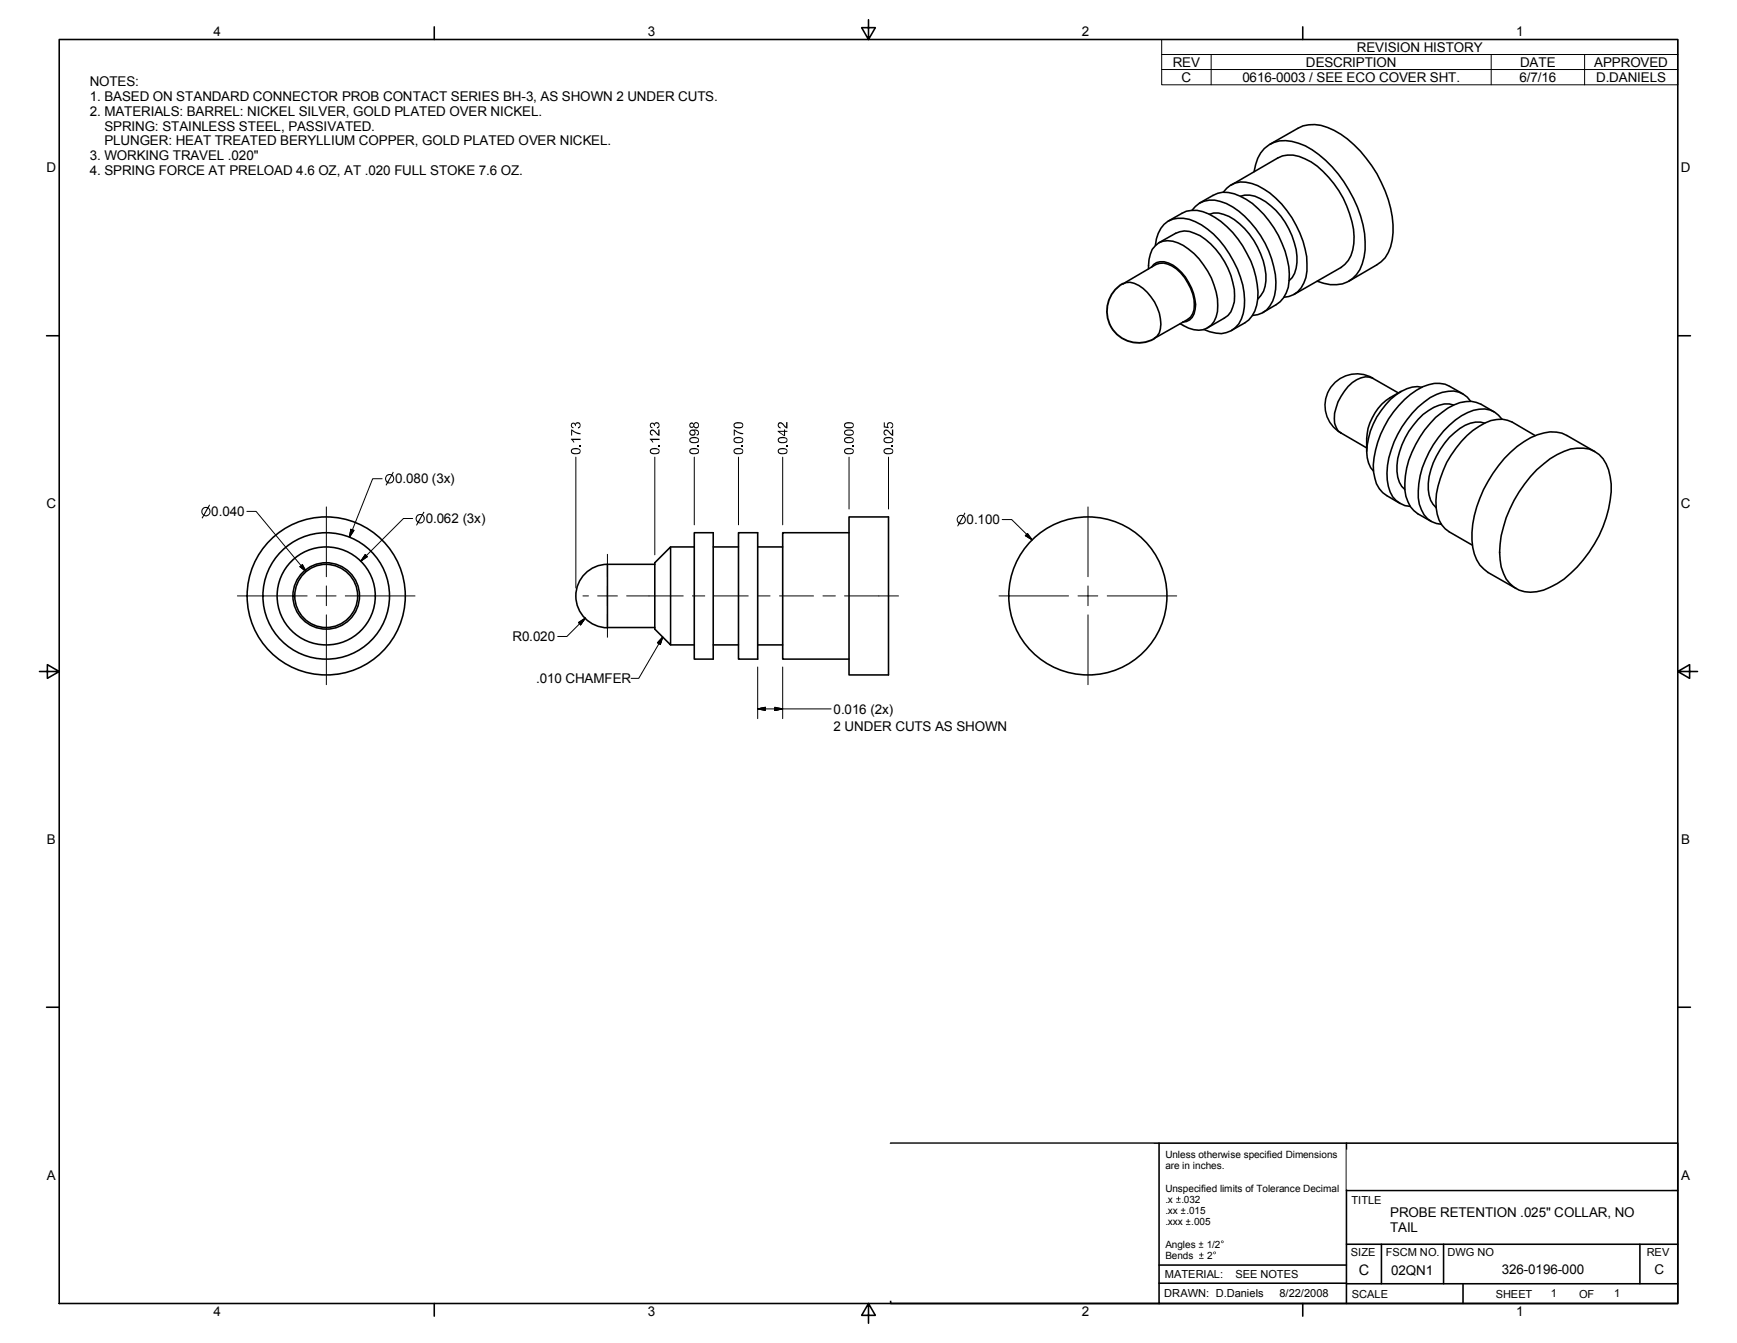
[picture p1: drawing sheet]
<svg xmlns="http://www.w3.org/2000/svg" width="279mm" height="216mm" viewBox="0 0 279 216" stroke-linecap="round" stroke-linejoin="round" font-family="sans-serif">
<g fill="none" stroke="#000" stroke-width=".25">
<path d="M9.5 6.3h260.4v203.2h-260.4zM69.8 4.3v2M139.7 3.2v3.1l-1.1-1.9h2.2l-1.1 1.9M209.5 4.3v2M185.8 39.5a4.5 4.5 0 0 1 2.9-4.3 6.3 6.3 0 0 1 5.5 1.6 16.4 16.4 0 0 1 6 11.5 5.2 5.2 0 0 1-2.2 4.9 4 4 0 0 1-3.4 .1l-1-.3M186.4 39l2.7-1.5a3.2 3.2 0 0 1 3.1 0 10.7 10.7 0 0 1 5.3 5.6 11.2 11.2 0 0 1 1 5.4 3.4 3.4 0 0 1-1.6 2.6l-2.7 1.6M188 35.5l2.1-1.2a5 5 0 0 1 5.4 .7 15.7 15.7 0 0 1 6.8 13 4.9 4.9 0 0 1-2.1 3.9l-2.1 1.2M191.7 33.8a3.9 3.9 0 0 1 4.6-1.4 11.6 11.6 0 0 1 5.7 4.3 14.8 14.8 0 0 1 3.2 9.8 4.3 4.3 0 0 1-2.9 4.1l-.8 .1M193 32.6l2.1-1.2a4.3 4.3 0 0 1 4.4 .1 15 15 0 0 1 7.2 8.9 9.9 9.9 0 0 1 .2 6.7l-.4 .8-.6 .6-2.8 1.7M194.5 34.5a3.6 3.6 0 0 1 3.2 .3 12.2 12.2 0 0 1 5.9 10.3 4 4 0 0 1-1.2 2.9M196.8 30.9a3.8 3.8 0 0 1 4.6-1.4 13.7 13.7 0 0 1 7.7 8 11.5 11.5 0 0 1 1 7.1 3.8 3.8 0 0 1-3.6 3.2M198 29.8l7.5-4.4a4.6 4.6 0 0 1 4.4 .1 14.2 14.2 0 0 1 6.2 6.4 13.1 13.1 0 0 1 1.5 8.3 4.4 4.4 0 0 1-1.9 2.8l-7.5 4.3"/>
<path d="M199.6 31.5a3.8 3.8 0 0 1 3.1 .4 11.8 11.8 0 0 1 5.9 10.3 3.8 3.8 0 0 1-1.3 2.9M201.7 27.6a5.9 5.9 0 0 1 2.4-4.3 5 5 0 0 1 4.8-.3 15.3 15.3 0 0 1 7.3 6.2 18.1 18.1 0 0 1 3.4 11 6.8 6.8 0 0 1-2 4.6 5.5 5.5 0 0 1-5.7 .4M204.3 23.2l4.5-2.6a6 6 0 0 1 5.8 .4 18.8 18.8 0 0 1 8.2 9.7 14.3 14.3 0 0 1 .9 9 4.7 4.7 0 0 1-2.3 2.9l-4.4 2.6M7.5 54h2M180.6 45.6l5.4-3.1a3.6 3.6 0 0 1 3.9 1.4 7.9 7.9 0 0 1 2.2 5.9l-.6 1.2-.4 .4-5.4 3a2.39 2.39 0 0 0 1-2.3 7.5 7.5 0 0 0-4.2-6.5l-.7-.2h-.7zM184.7 43.2a6.4 6.4 0 0 1 .6-3.1 3.1 3.1 0 0 1 4.1-1.1 11.6 11.6 0 0 1 6.2 7.9 7.1 7.1 0 0 1-.3 4.8 3.1 3.1 0 0 1-4.1 1l-1.4-.7M185.2 43a2.02 2.02 0 0 1 2.8-.7 8 8 0 0 1 4.3 6.6 2.69 2.69 0 0 1-1.5 2.8l-.6 .1M269.9 54h2M224.9 63.2l-4.1-2.4a3.6 3.6 0 0 0-4 1.3 7.7 7.7 0 0 0-2.1 5.9l.5 1.3 4.6 2.7M225.4 62.9a9 9 0 0 0-5.6 9.7M228.7 62.3a4.8 4.8 0 0 0-4.1 1.2 11.9 11.9 0 0 0-4.7 10.1l.6 1.6 .4 .5M233.8 65.1a4.2 4.2 0 0 0-4 .9 12.2 12.2 0 0 0-5.1 9.8 3.8 3.8 0 0 0 1.3 2.9"/>
<path d="M235.3 63.3l-2.1-1.2a5.1 5.1 0 0 0-5.4 .6 15.8 15.8 0 0 0-6.9 13.2 4.8 4.8 0 0 0 2.2 3.8l2.1 1.2M236.6 64.5a3.8 3.8 0 0 0-4.6-1.4 12.5 12.5 0 0 0-6.5 5.5 13.1 13.1 0 0 0-2.2 9.5 3.8 3.8 0 0 0 3.5 3.3M238.8 68a5 5 0 0 0-4.8 1.6 12.4 12.4 0 0 0-4.3 9.1 3.8 3.8 0 0 0 1.3 2.9M240.3 66.2l-2.1-1.2a5.4 5.4 0 0 0-5.3 .6 15.8 15.8 0 0 0-6.9 13.2 5.2 5.2 0 0 0 2 3.8l2.2 1.2M241.6 67.4a3.8 3.8 0 0 0-4.6-1.4 13.6 13.6 0 0 0-7.1 6.7 13 13 0 0 0-1.6 8.4 3.8 3.8 0 0 0 3.6 3.2M246.9 70l-3.7-2.1a5.3 5.3 0 0 0-5.3 .6 15.9 15.9 0 0 0-6.9 12.1 5.2 5.2 0 0 0 2.1 4.9l3.7 2.1M247.2 75.5a13.1 13.1 0 0 1 5.4-3.3 5.4 5.4 0 0 1 4.6 .9 7.5 7.5 0 0 1 2 6 20 20 0 0 1-8.7 14.7 7.6 7.6 0 0 1-5.3 1.3 5 5 0 0 1-3.7-4 15.9 15.9 0 0 1 2-10.7 23.1 23.1 0 0 1 3.7-4.9zM256.5 72.6l-4.4-2.6a6.1 6.1 0 0 0-5.9 .4 19.6 19.6 0 0 0-8.7 11.1 13.1 13.1 0 0 0-.3 7.6 5.1 5.1 0 0 0 2.2 2.9l4.5 2.6M97.7 90.7a5.1 5.1 0 0 0-5.1 5.1 5.1 5.1 0 0 0 5.1 5.1M97.7 90.7v10.2h7.6M97.7 90.7h7.6M105.3 90.5l2.6-2.6v15.8l-2.6-2.6z"/>
<path d="M107.9 87.9h3.8M111.7 85.6h3v20.4h-3zM114.7 87.9h4.1M118.8 85.6h3.1v20.4h-3.1zM121.9 87.9h4M136.6 85.6h-10.7v20.4h10.7M136.6 83.1h6.3v25.4h-6.3zM6.3 107.9h3.2l-1.9-1.1v2.3l1.9-1.2M107.9 103.7h3.8M114.7 103.7h4.1M121.9 103.7h4M269.9 107.9l1.9 1.2v-2.3l-1.9 1.1h3.1"/>
<path d="M7.5 161.9h2M269.9 161.9h2M186.4 183.8h-43.1v25.7h43.1M186.4 183.8h83.5v25.7h-83.5zM216.6 191.4h53.3M216.6 183.8v25.7M69.8 209.5v2.1M139.7 209.5l1.1 2h-2.2l1.1-2v3.2M186.4 203.4h30.2M186.4 206.3h30.2M209.5 209.5v2.1M216.6 206.4h53.3"/>
<path d="M216.6 200h53.3M222.2 200v6.4M232.2 200v6.4M235.3 206.4v3.1M263.8 200v6.4"/>
<circle cx="52.5" cy="95.8" r="5.1"/>
<circle cx="52.5" cy="95.8" r="12.7"/>
<circle cx="52.5" cy="95.8" r="5.3"/>
<circle cx="52.5" cy="95.8" r="10.2"/>
<circle cx="52.5" cy="95.8" r="7.9"/>
<circle cx="175" cy="95.8" r="12.7"/>
</g>
<g fill="#000">
<path d="M91.8 70.5h1.6v.2h-1.2l.2 .4h-.2zM91.9 69l.9 .5 .6 .1v.2h-.5l-.9-.5v.7h-.1zM93.1 71.5h.3v.3h-.3zM91.9 68.1l.4-.1 .2 .2a.49 .49 0 0 1 .9-.1 .49 .49 0 0 1-.4 .8v-.2a.31 .31 0 0 0 .2-.4 .31 .31 0 0 0-.4-.2 .31 .31 0 0 0-.2 .4h-.1a.28 .28 0 0 0-.2-.4 .28 .28 0 0 0-.3 .3 .28 .28 0 0 0 .2 .3v.1a.47 .47 0 0 1-.4-.3 .47 .47 0 0 1 .1-.4zM104.5 70.5h1.6v.2h-1.2l.2 .4h-.2zM105.8 71.5h.3v.3h-.3zM104.6 69.2a.61 .61 0 0 1 1 .3l.3 .3v-.8h.2v1.1a1.42 1.42 0 0 1-.9-.8 .29 .29 0 0 0-.5 .2 .29 .29 0 0 0 .3 .4v.1a.5 .5 0 0 1-.5-.3 .5 .5 0 0 1 .1-.5zM104.6 68.1l.4-.1 .2 .2a.49 .49 0 0 1 .9-.1 .49 .49 0 0 1-.4 .8v-.2a.31 .31 0 0 0 .2-.4 .31 .31 0 0 0-.4-.2 .31 .31 0 0 0-.2 .4h-.1a.28 .28 0 0 0-.2-.4 .28 .28 0 0 0-.3 .3 .28 .28 0 0 0 .2 .3v.1a.47 .47 0 0 1-.4-.3 .47 .47 0 0 1 .1-.4zM112.2 71.5h.2v.3h-.2zM118 69l.9 .5 .6 .1v.2h-.4l-.9-.5v.7h-.2zM119.3 71.5h.2v.3h-.2zM126.4 71.5h.3v.3h-.3z"/>
<path d="M125.2 68a.61 .61 0 0 1 1 .3l.2 .3v-.7h.3v1a1.42 1.42 0 0 1-1-.7 .29 .29 0 0 0-.4 .1 .29 .29 0 0 0 .3 .4v.2a.53 .53 0 0 1-.4-.9zM137.1 71.5h.2v.3h-.2zM143.4 71.5h.3v.3h-.3zM142.2 69.2a.61 .61 0 0 1 1 .3l.3 .3v-.8h.2v1.1a1.42 1.42 0 0 1-1-.8 .29 .29 0 0 0-.4 .2 .29 .29 0 0 0 .3 .4v.1a.5 .5 0 0 1-.5-.3 .5 .5 0 0 1 .1-.5zM142.2 67.9h.1v.6l.4 .1a.51 .51 0 0 1 .3-.7 .51 .51 0 0 1 .7 .3 .51 .51 0 0 1-.4 .7v-.2a.35 .35 0 0 0 .2-.5 .35 .35 0 0 0-.5-.2 .35 .35 0 0 0-.2 .5l.2 .2-.1 .1-.7-.1zM214.8 61.3a5.1 5.1 0 0 1 6.1-.6l-.1 .2a5 5 0 0 0-6.9 1.8 5 5 0 0 0 1.9 6.9l-.1 .1a5.2 5.2 0 0 1-.9-8.4zM48.3 91.1l.9 .8zM48.3 91.1l.3-.3 .6 1.1zM56.4 85.1l-.2 1.3zM56.4 85.1l.5 .2-.7 1.1zM58.8 89.2l-.8 1zM58.8 89.2l.3 .3-1.1 .7z"/>
<path d="M164.9 86.1l1.1 .7zM164.9 86.1l.4-.3 .7 1zM94.1 99.4l-.7 1.1zM93 100.1l1.1-.7-.7 1.1zM106.6 102.4l-.4 1.2zM106.6 102.4l-.4 1.2-.5-.3zM121.9 114l1.2-.3zM121.9 114l1.2-.3v.5zM124.6 114.2l1.3-.2zM124.6 113.7l1.3 .3-1.3 .2z"/>
<path d="M62.1 76.4l-.2 .6 .3 .6-.2 .4 .1 .1 .3-.4a.78 .78 0 0 0 .9-.4 .78 .78 0 0 0-.2-1l.2-.4-.1-.1-.2 .4h-.5zM63 76.5a.59 .59 0 0 1 .2 .7 .59 .59 0 0 1-.7 .3zM62.3 76.5l.2-.1h.4l-.6 1-.2-.4z"/>
<path d="M91.9 72.2a.55 .55 0 0 0 .1 .7 .55 .55 0 0 0 .6 .1 .55 .55 0 0 0 .8-.5 .55 .55 0 0 0-.8-.5zM92 72.4a1.13 1.13 0 0 1 1.2 0l.1 .1a.76 .76 0 0 1-1.3 0z"/>
<path d="M104.6 72.2a.55 .55 0 0 0 .1 .7 .55 .55 0 0 0 .6 .1 .55 .55 0 0 0 .8-.5 .55 .55 0 0 0-.8-.5zM104.7 72.4a1.13 1.13 0 0 1 1.2 0l.1 .1a.76 .76 0 0 1-1.3 0z"/>
<path d="M111 68a.42 .42 0 0 0-.1 .7 .42 .42 0 0 0 .7-.1 .45 .45 0 0 0 .7 .1 .45 .45 0 0 0 0-.7 .45 .45 0 0 0-.7 .2l-.3-.3zM111 68.4a.25 .25 0 0 1 .5 0 .25 .25 0 0 1-.5 0zM111.7 68.4a.33 .33 0 0 1 .6 0 .33 .33 0 0 1-.6 0z"/>
<path d="M111 72.2a.55 .55 0 0 0 0 .7 .55 .55 0 0 0 .7 .1 .55 .55 0 0 0 .7-.5 .55 .55 0 0 0-.7-.5zM111.1 72.4a1.13 1.13 0 0 1 1.2 0v.1a.76 .76 0 0 1-1.3 0z"/>
<path d="M111 70.4a.55 .55 0 0 0 0 .7 .55 .55 0 0 0 .7 .1 .55 .55 0 0 0 .7-.5 .55 .55 0 0 0-.7-.5zM111.1 70.6a1.13 1.13 0 0 1 1.2 0v.1a.76 .76 0 0 1-1.3 0z"/>
<path d="M111 69.2a.5 .5 0 0 0 0 .7 .5 .5 0 0 0 .7 0 .5 .5 0 0 0 0-.7 .38 .38 0 0 1 .5 .1 .38 .38 0 0 1 0 .5l-.1 .2a.53 .53 0 0 0 .3-.7 .53 .53 0 0 0-.8-.3zM111 69.5a.35 .35 0 0 1 .7 0 .35 .35 0 0 1-.7 0z"/>
<path d="M118.1 72.2a.55 .55 0 0 0 0 .7 .55 .55 0 0 0 .7 .1 .55 .55 0 0 0 .7-.5 .55 .55 0 0 0-.7-.5zM118.2 72.4a1.13 1.13 0 0 1 1.2 0v.1a.76 .76 0 0 1-1.2 0z"/>
<path d="M118.1 70.4a.55 .55 0 0 0 0 .7 .55 .55 0 0 0 .7 .1 .55 .55 0 0 0 .7-.5 .55 .55 0 0 0-.7-.5zM118.2 70.6a1.13 1.13 0 0 1 1.2 0v.1a.76 .76 0 0 1-1.2 0z"/>
<path d="M118.1 68.1a.55 .55 0 0 0 0 .6 .55 .55 0 0 0 .7 .2 .55 .55 0 0 0 .7-.5 .55 .55 0 0 0-.7-.5zM118.2 68.2a1.13 1.13 0 0 1 1.2 0v.2a.85 .85 0 0 1-1.2 .1z"/>
<path d="M125.2 72.2a.55 .55 0 0 0 0 .7 .55 .55 0 0 0 .7 .1 .55 .55 0 0 0 .8-.5 .55 .55 0 0 0-.8-.5zM125.3 72.4a1.13 1.13 0 0 1 1.2 0v.1a.76 .76 0 0 1-1.2 0z"/>
<path d="M125.2 70.4a.55 .55 0 0 0 0 .7 .55 .55 0 0 0 .7 .1 .55 .55 0 0 0 .8-.5 .55 .55 0 0 0-.8-.5zM125.3 70.6a1.13 1.13 0 0 1 1.2 0v.1a.76 .76 0 0 1-1.2 0z"/>
<path d="M125.1 69.3v.1l1 .7h.2v-.7h.4v-.1h-.4v-.3h-.2v.3zM125.4 69.4h.7v.5z"/>
<path d="M135.9 72.2a.55 .55 0 0 0 0 .7 .55 .55 0 0 0 .7 .1 .55 .55 0 0 0 .7-.5 .55 .55 0 0 0-.7-.5zM136 72.4a1.13 1.13 0 0 1 1.2 0v.1a.76 .76 0 0 1-1.3 0z"/>
<path d="M135.9 70.4a.55 .55 0 0 0 0 .7 .55 .55 0 0 0 .7 .1 .55 .55 0 0 0 .7-.5 .55 .55 0 0 0-.7-.5zM136 70.6a1.13 1.13 0 0 1 1.2 0v.1a.76 .76 0 0 1-1.3 0z"/>
<path d="M135.9 69.2a.56 .56 0 0 0 0 .7 .56 .56 0 0 0 .7 .2 .55 .55 0 0 0 .7-.5 .55 .55 0 0 0-.7-.6zM136 69.4a.84 .84 0 0 1 1.2 .2 .86 .86 0 0 1-1.2 .1z"/>
<path d="M135.9 68.1a.55 .55 0 0 0 0 .6 .55 .55 0 0 0 .7 .2 .55 .55 0 0 0 .7-.5 .55 .55 0 0 0-.7-.5zM136 68.2a1.13 1.13 0 0 1 1.2 0v.2a.85 .85 0 0 1-1.2 .1z"/>
<path d="M142.2 72.2a.55 .55 0 0 0 .1 .7 .55 .55 0 0 0 .6 .1 .55 .55 0 0 0 .8-.5 .55 .55 0 0 0-.8-.5zM142.3 72.4a1.13 1.13 0 0 1 1.2 0l.1 .1a.76 .76 0 0 1-1.3 0z"/>
<path d="M142.2 70.4a.55 .55 0 0 0 .1 .7 .55 .55 0 0 0 .6 .1 .55 .55 0 0 0 .8-.5 .55 .55 0 0 0-.8-.5zM142.3 70.6a1.13 1.13 0 0 1 1.2 0l.1 .1a.76 .76 0 0 1-1.3 0z"/>
<path d="M32.6 81.7l-.2 .3v.4l.3 .4-.3 .5 .2 .1 .2-.5a.76 .76 0 0 0 1-.3 .76 .76 0 0 0-.2-1l.2-.4-.1-.1-.3 .4h-.5zM33.5 81.7a.61 .61 0 0 1 .1 .8 .61 .61 0 0 1-.7 .3zM32.8 81.7h.5l-.5 1-.2-.4v-.4z"/>
<path d="M67.1 82.8l-.3 .6 .3 .6-.2 .4 .2 .1 .2-.4a.75 .75 0 0 0 1-.4 .75 .75 0 0 0-.3-.9l.3-.5h-.2l-.2 .4h-.5zM67.9 82.9a.6 .6 0 0 1 .2 .8 .6 .6 0 0 1-.7 .2zM67.2 83l.6-.2-.6 1-.2-.4z"/>
<path d="M154.1 83l-.2 .5 .3 .7-.2 .4h.1l.2-.4a.76 .76 0 0 0 1-.3 .76 .76 0 0 0-.2-1l.2-.4-.1-.1-.3 .4h-.5zM155 83.1a.58 .58 0 0 1 .1 .7 .58 .58 0 0 1-.7 .3zM154.2 83.1l.3-.1h.4l-.6 1-.2-.5z"/>
<path d="M189.2 192.7v.1h.3v.3h.1v-.3h.3v-.1h-.3v-.3h-.1v.3zM189.2 193.2v.1h.7v-.1z"/>
<path d="M189.9 194.5v.1h.3v.3h.2v-.3h.3v-.1h-.3v-.3h-.2v.3zM189.9 195v.2h.8v-.2z"/>
<path d="M190.8 196.3v.1h.3v.3h.1v-.3h.3v-.1h-.3v-.3h-.1v.3zM190.8 196.8v.1h.7v-.1z"/>
<path d="M196.4 199.6a.2 .2 0 0 0 .4 0 .2 .2 0 0 0-.4 0zM196.5 199.6a.13 .13 0 0 1 .2 0 .13 .13 0 0 1-.2 0z"/>
<path d="M192.8 199.9v.1h.3v.3h.2v-.3h.2v-.1h-.2v-.3h-.2v.3zM192.8 200.4v.2h.7v-.2z"/>
<path d="M192.9 201.7v.1h.3v.3h.1v-.3h.3v-.1h-.3v-.3h-.1v.3zM192.9 202.2v.2h.7v-.2z"/>
<path d="M195.2 201.4a.21 .21 0 0 0 .4 0 .21 .21 0 0 0-.4 0zM195.3 201.4a.13 .13 0 0 1 .2 0 .13 .13 0 0 1-.2 0z"/>
</g>
<path d="M180.6 45.6a5.1 5.1 0 0 0-1.9 7 5.1 5.1 0 0 0 7 1.8" fill="none" stroke="#000" stroke-width=".3"/>
<path d="M186.9 8.8v-2.5h83v2.5M186.9 11.2h83M194.8 8.8v4.8M239.9 8.8v4.8M254.9 8.8v4.8M269.9 8.8h-83v2.4M269.9 8.8v4.8h-83v-2.4" fill="none" stroke="#010000" stroke-width=".16"/>
<g fill="none" stroke="#000" stroke-width=".16">
<path d="M61.5 77h-1.6l-3.7 9.4M92.6 73.5v21M105.3 73.5v15.7M111.7 73.5v10.9M118.8 73.5v10.9M125.9 73.5v10.9M136.6 73.5v8.3M142.9 73.5v8.3M38.2 95.8h11.2M39.7 82.2h1.5l8 9.7M48.3 91.1l.9 .8zM48.3 91.1l.3-.3 .6 1.1z"/>
<path d="M50.9 95.8h3.2M52.5 81.5v11.2M52.5 94.2v3.2M52.5 98.8v11.3M55.5 95.8h11.3M56.4 85.1l-.2 1.3zM56.4 85.1l.5 .2-.7 1.1zM58.8 89.2l-.8 1zM58.8 89.2l.3 .3-1.1 .7zM66.4 83.4h-1.5l-6.9 6.8M93.8 95.8h.9M94.1 99.4l-.7 1.1z"/>
<path d="M94.1 99.4l-2.9 2.9h-1.5M96.1 95.8h3.2M97.7 89.1v3.6M97.7 94.2v3.2M97.7 98.8v3.6M100.8 95.8h9.1M111.4 95.8h2M114.9 95.8h5.5M121.9 95.8h2M125.4 95.8h5.5M132.4 95.8h2M135.8 95.8h8.7"/>
<path d="M160.7 95.8h11.2M161.2 83.5h1.5l3.3 3.3M164.9 86.1l1.1 .7zM164.9 86.1l.4-.3 .7 1zM173.4 95.8h3.2M175 81.5v11.2M175 94.2v3.2M175 98.8v11.3M178.1 95.8h11.2M93 100.1l1.1-.7-.7 1.1zM106.6 102.4l-.4 1.2zM106.6 102.4l-.4 1.2-.5-.3z"/>
<path d="M106.6 102.4l-3.9 6.7h-1.2M121.9 114l1.2-.3zM121.9 114l1.2-.3v.5zM121.9 114h11.8M121.9 107.2v8.3M124.6 114.2l1.3-.2zM124.6 113.7l1.3 .3-1.3 .2zM125.9 107.2v8.3"/>
</g>
<path d="M142 183.9h43.5v25.1h-43.5z" fill="#fff"/>
<path d="M142.1 184h43.4v25h-43.4z" fill="none" stroke="#fff" stroke-width=".21"/>
<path d="M216.7 184.9h52.1v6.2h-52.1z" fill="#fff"/>
<path d="M216.7 184.9h52.1v6.2h-52.1z" fill="none" stroke="#fff" stroke-width=".21"/>
<text font-size="2.3" x="218.6" y="204.9">C</text>
<g font-size="2.2">
<text x="34.3" y="5.8">4</text>
<text x="104.2" y="5.8">3</text>
<text x="174" y="5.8">2</text>
<text x="243.9" y="5.8">1</text>
<text x="188.7" y="10.7">REV</text>
<text x="210.1" y="10.7">DESCRIPTION</text>
<text x="218.2" y="8.3">REVISION HISTORY</text>
<text x="244.5" y="10.7">DATE</text>
<text x="256.5" y="10.7">APPROVED</text>
<text x="14.4" y="13.8">NOTES:</text>
<text x="14.4" y="16.2">1. BASED ON STANDARD CONNECTOR PROB CONTACT SERIES BH-3, AS SHOWN 2 UNDER CUTS.</text>
<text x="190.1" y="13.2">C</text>
<text x="199.9" y="13.2">0616-0003 / SEE ECO COVER SHT.</text>
<text x="244.4" y="13.2">6/7/16</text>
<text x="256.7" y="13.2">D.DANIELS</text>
<text x="14.4" y="18.6">2. MATERIALS: BARREL: NICKEL SILVER, GOLD PLATED OVER NICKEL.</text>
<text x="16.8" y="21">SPRING: STAINLESS STEEL, PASSIVATED.</text>
<text x="16.8" y="23.4">PLUNGER: HEAT TREATED BERYLLIUM COPPER, GOLD PLATED OVER NICKEL.</text>
<text x="7.5" y="27.7">D</text>
<text x="14.4" y="25.8">3. WORKING TRAVEL .020&quot;</text>
<text x="14.4" y="28.2">4. SPRING FORCE AT PRELOAD 4.6 OZ, AT .020 FULL STOKE 7.6 OZ.</text>
<text x="270.4" y="27.7">D</text>
<text x="63.5" y="77.7">0.080 (3x)</text>
<text x="7.5" y="81.7">C</text>
<text x="34" y="83">0.040</text>
<text x="270.4" y="81.7">C</text>
<text x="68.5" y="84.1">0.062 (3x)</text>
<text x="155.5" y="84.2">0.100</text>
<text x="82.4" y="103">R0.020</text>
<text x="86.2" y="109.8">.010 CHAMFER</text>
<text x="134.1" y="114.7">0.016 (2x)</text>
<text x="134.1" y="117.5">2 UNDER CUTS AS SHOWN</text>
<text x="7.5" y="135.7">B</text>
<text x="270.4" y="135.7">B</text>
<text x="7.5" y="189.7">A</text>
<text x="270.4" y="189.7">A</text>
<text x="223.6" y="195.6">PROBE RETENTION .025&quot; COLLAR, NO</text>
<text x="223.6" y="198">TAIL</text>
<text x="223.8" y="204.9">02QN1</text>
<text x="241.6" y="204.8">326-0196-000</text>
<text x="266.1" y="204.8">C</text>
<text x="34.3" y="211.6">4</text>
<text x="104.2" y="211.6">3</text>
<text x="174" y="211.6">2</text>
<text x="243.9" y="211.6">1</text>
</g>
<g font-size="1.8">
<text x="217.4" y="193.5">TITLE</text>
<text x="217.3" y="201.9">SIZE</text>
<text x="222.9" y="201.9">FSCM NO.</text>
<text x="232.8" y="201.9">DWG NO</text>
<text x="264.9" y="201.9">REV</text>
<text x="187.3" y="208.5">DRAWN: D.Daniels</text>
<text x="187.4" y="205.4">MATERIAL:</text>
<text x="198.7" y="205.4">SEE NOTES</text>
<text x="205.8" y="208.5">8/22/2008</text>
<text x="217.5" y="208.6">SCALE</text>
<text x="240.6" y="208.6">SHEET</text>
<text x="249.4" y="208.5">1</text>
<text x="254" y="208.7">OF</text>
<text x="259.6" y="208.6">1</text>
</g>
<g font-size="1.6">
<text x="187.5" y="186.2">Unless otherwise specified Dimensions</text>
<text x="187.5" y="188">are in inches.</text>
<text x="187.5" y="191.6">Unspecified limits of Tolerance Decimal</text>
<text x="187.5" y="193.3">.x</text>
<text x="187.5" y="195.2">.xx</text>
<text x="187.5" y="196.9">.xxx</text>
<text x="190" y="193.3">.032</text>
<text x="190.8" y="195.2">.015</text>
<text x="191.6" y="196.9">.005</text>
<text x="187.5" y="200.6">Angles</text>
<text x="187.5" y="202.4">Bends</text>
<text x="194.1" y="200.6">1/2</text>
<text x="194.2" y="202.4">2</text>
</g>
</svg>
